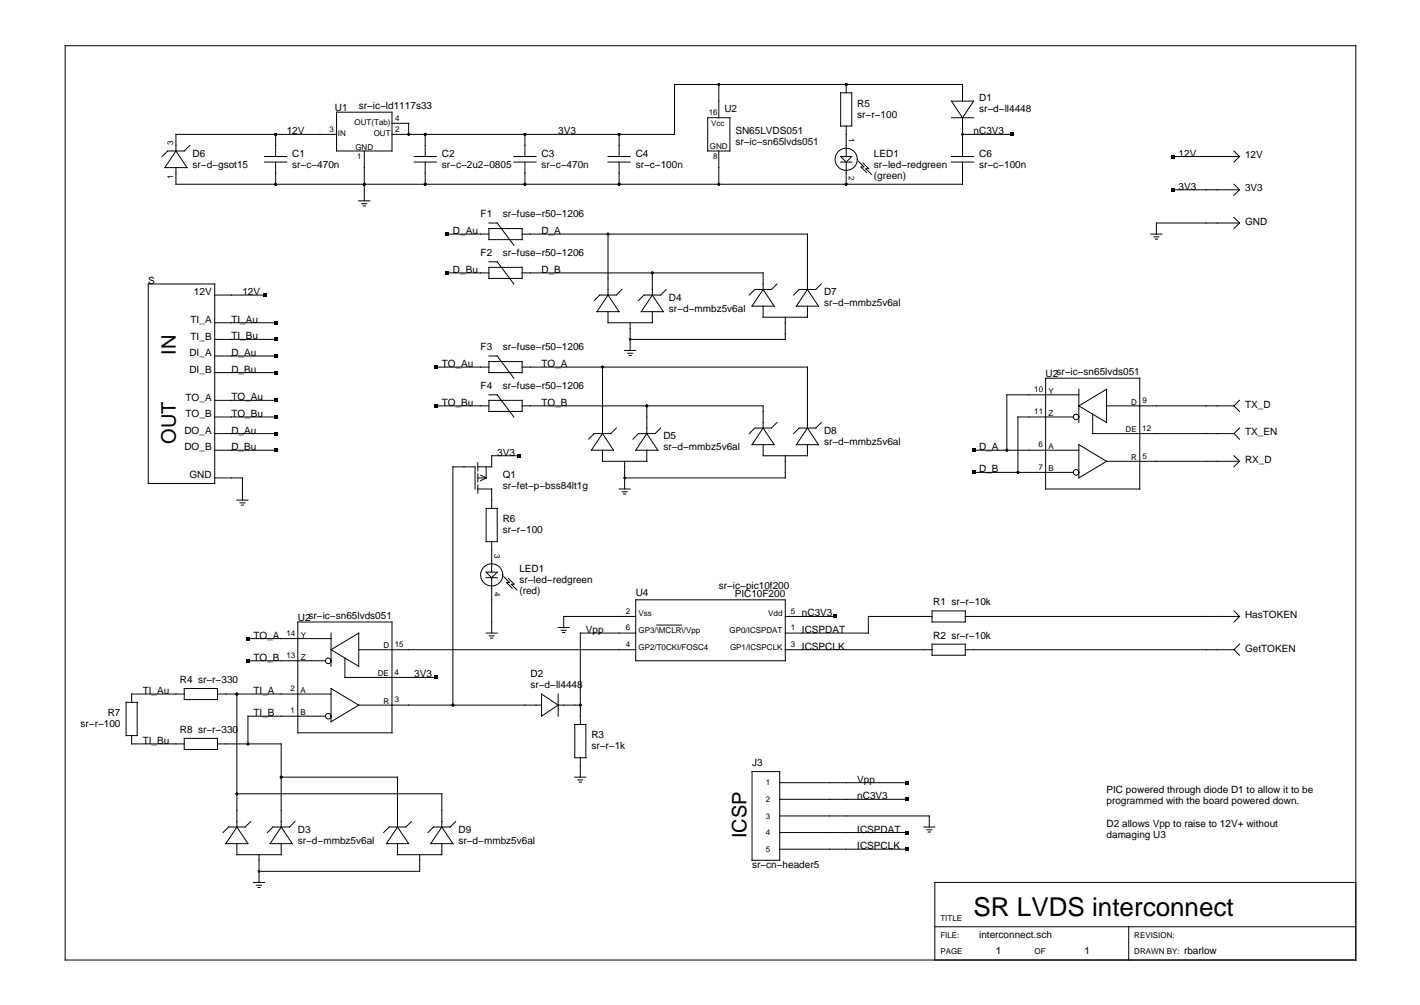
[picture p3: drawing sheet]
<svg xmlns="http://www.w3.org/2000/svg" width="297mm" height="210mm" viewBox="0 0 297 210" stroke-linecap="round" stroke-linejoin="round" font-family="sans-serif">
<g fill="none" stroke="#000" stroke-width=".21">
<path d="M13.6 9.5h269.7v191h-269.7zM150.2 17.6v7M175.6 19.4h2.4v6.9h-2.4zM176.8 17.6v1.8M36.8 31.5l2.3 3.5h-4.7zM39.7 30.4l-1.2 1.1h-3.5l-1.1 1.2M55.3 32.7h4.6M55.3 33.9h4.6M57.6 28.1v4.6M57.6 33.9v4.6M70.3 28.1h-33.5v3.4M70.3 23.4h11.6v8.1h-11.6z"/>
<path d="M76.1 31.5v10.5M81.9 25.7h3.5v2.4M86.5 32.7h4.7M86.5 33.9h4.7M88.8 28.1v4.6M88.8 33.9v4.6M107.4 32.7h4.6M107.4 33.9h4.6M109.7 28.1v4.6M109.7 33.9v4.6M127 32.7h4.7M127 33.9h4.7"/>
<path d="M129.3 28.1v4.6M129.3 33.9v4.6M147.9 24.6h4.6v6.9h-4.6zM150.2 31.5v7M175.6 32.7h2.4l-1.2 1.2zM175.6 33.9h2.4M176.8 26.3v6.4M176.8 33.9v4.6M179.3 33.7l1.2 1.1-.6 .1 1.2 1.1M180.3 34l1.2 1.2-.6 .1 1.2 1.1M198.8 32.7h4.6M198.8 33.9h4.6"/>
<path d="M198.8 21.1h4.6l-2.3 3.5zM198.8 24.6h4.6M201.1 33.9v4.6h-164.3v-3.5M201.1 21.1v-3.5h-60.2v10.5h-59M201.1 28.1h10.4M201.1 24.6v8.1M245.1 32.7h13.9M245.1 39.6h13.9M257.8 31.5l1.2 1.2M257.8 38.5l1.2 1.1M259 32.7l-1.2 1.2M259 39.6l-1.2 1.2"/>
<path d="M31 59.3h13.9v41.7h-13.9zM75 42h2.3M75.6 42.5h1M75.9 43h.4M93.5 48.9h8.7M93.5 57h8.7M102.2 46.6h1.7l3.5 4.6M102.2 47.7h6.9v2.4h-6.9zM102.2 55.8h6.9v2.4h-6.9zM102.2 54.7h1.7l3.5 4.6M109.1 48.9h59.6v11.6M109.1 57h50.3v3.5"/>
<path d="M127 48.9v12.7M136.3 57v4.6M162.3 59.3l-1.1 1.2h-3.5l-1.2 1.1M171.6 59.3l-1.2 1.2h-3.4l-1.2 1.1M240.5 48.9h2.3M241.1 49.5h1M241.4 49.9h.4M257.8 45.4l1.2 1.2M259 46.6h-17.4v2.3M259 46.6l-1.2 1.1M44.9 67.4h12.7M44.9 70.9h12.7"/>
<path d="M44.9 74.4h12.7M44.9 77.8h12.7M44.9 61.6h10.4M91.2 76.7h11M102.2 74.4h1.7l3.5 4.6M102.2 75.5h6.9v2.3h-6.9zM109.1 76.7h59.6v12.7M125.9 76.7v13.9M127 65.1v2.3h9.3v-2.3M127 61.6l2.3 3.5h-4.6zM129.9 60.5l-1.1 1.1h-3.5l-1.2 1.2M130.5 73.2h2.3"/>
<path d="M131.1 73.8h1.1M131.4 74.2h.5M131.7 67.4v5.8M136.3 61.6l2.3 3.5h-4.6zM139.2 60.5l-1.2 1.1h-3.4l-1.2 1.2M159.4 60.5l2.4 3.4h-4.7zM159.4 63.9v2.4h9.3v-2.4M164.1 66.3v4.6h-32.4M168.7 60.5l2.3 3.4h-4.6zM218.5 79h19.6v23.1h-19.6zM44.9 90.6h12.7M44.9 83.6h12.7"/>
<path d="M44.9 87.1h12.7M44.9 94h12.7M44.9 99.8h5.7v4.6M91.2 84.8h11M99.8 99.8h1.8M99.8 96.6v1.8M99.8 99v1.7M100.4 99.2l1.2 .6M101.6 97.5v2.3M101.6 99.8l-1.2 .6M102.2 83.6h6.9v2.3h-6.9zM102.2 82.5h1.7l3.5 4.6"/>
<path d="M108.5 95.2h-5.8v2.3h-2.9M109.1 84.8h50.3v4.6M125.9 94v2.3h9.2v-2.3M125.9 90.6l2.3 3.4h-4.6zM128.8 89.4l-1.2 1.2h-3.5l-1.1 1.1M130.5 96.3v5.8M135.1 90.6l2.3 3.4h-4.6zM135.1 84.8v5.8M138 89.4l-1.1 1.2h-3.5l-1.2 1.1M159.4 92.9v2.3h9.3v-2.3M159.4 89.4l2.4 3.5h-4.7zM162.3 88.2l-1.1 1.2h-3.5l-1.2 1.2"/>
<path d="M164.1 95.2v4.6h-33.6M168.7 89.4l2.3 3.5h-4.6zM171.6 88.2l-1.2 1.2h-3.4l-1.2 1.2M203.4 94h22M203.4 98.7h20.9M224.3 87.1h-11.6v11.6M225.4 82.5h-15v11.5M225.4 84.8l5.8-3.5v6.9zM225.4 81.3v6.9M225.4 92.9l5.8 3.4-5.8 3.5zM228.3 86.5v4.1h29.5M231.2 84.8h26.6"/>
<path d="M231.2 96.3h27.8M257.8 90.6l1.2 1.1M257.8 84.8l1.2 1.1M257.8 95.2l1.2 1.1M259 89.4l-1.2 1.2M259 83.6l-1.2 1.2M259 96.3l-1.2 1.2M49.5 104.4h2.3M50.1 105h1.1M50.4 105.5h.5M99.3 102.1v-4.6h-4.7v49.8M99.8 102.1h2.9v4.1"/>
<path d="M99.8 101.3v1.7M101.6 106.2h2.3v6.9h-2.3zM101.6 119.5h2.3l-1.2 1.2zM102.7 113.1v6.4M129.3 102.1h2.4M130 102.7h1M130.3 103.2h.4M51.8 138h16.2M51.8 133.4h17.4M62.2 129.9h19.7v23.2h-19.7zM69.2 135.7l5.8-3.5v7zM69.2 132.2v7"/>
<path d="M72.1 137.4v4.1h19.1M75 135.7h57.8M101.6 132.2h2.3M101.6 120.7h2.3M102.2 132.8h1.1M102.5 133.3h.5M102.7 120.7v11.5M105.3 120.5l1.1 1.1-.6 .1 1.2 1.1M106.2 120.8l1.2 1.2-.6 .1 1.2 1.1M116.6 131.1h2.3M117.3 131.6h1M117.5 132.1h.5"/>
<path d="M132.8 125.3h31.3v12.7h-31.3zM132.8 128.8h-15v2.3M132.8 132.2h-11.6v19.1M137.2 130.6h5.2M164.1 128.8h10.4M164.1 135.7h30.6M194.7 128.8h-13.3v3.4h-17.3M194.7 127.6h7v2.3h-7zM194.7 134.5h7v2.4h-7zM201.7 128.8h57.3M201.7 135.7h56.1M257.8 135.7l1.2 1.2"/>
<path d="M257.8 127.6l1.2 1.2M259 134.5l-1.2 1.2M259 128.8l-1.2 1.1M26.3 146.7h2.4v6.9h-2.4zM27.5 153.6v1.8h11M38.5 145h-11v1.7M38.5 143.8h6.9v2.3h-6.9zM38.5 154.2h6.9v2.3h-6.9zM45.4 145h23.8M45.4 155.4h13.4v17.3M49.5 145v27.7M68 149.6h-16.2v5.8"/>
<path d="M69.2 143.8l5.8 3.5-5.8 3.4zM75 147.3h38.1M113.1 145l3.5 2.3-3.5 2.3zM116.6 147.3h4.6M116.6 145v4.6M120.1 151.3h2.3v7h-2.3zM121.2 158.3v4M49.5 172.7l2.3 3.5h-4.6zM49.5 176.2v2.3h9.3v-2.3M49.5 165.8h42.8v6.9M52.4 171.6l-1.2 1.1h-3.4l-1.2 1.2M54.1 178.5v5.8"/>
<path d="M58.8 162.3h24.3v10.4M58.8 172.7l2.3 3.5h-4.7zM61.6 171.6l-1.1 1.1h-3.5l-1.1 1.2M83.1 172.7l2.3 3.5h-4.7zM83.1 176.2v2.3h9.2v-2.3M85.9 171.6l-1.1 1.1h-3.5l-1.1 1.2M87.7 178.5v3.5h-33.6M92.3 172.7l2.3 3.5h-4.6zM95.2 171.6l-1.2 1.1h-3.4l-1.2 1.2M120.1 162.3h2.3M120.7 162.9h1.1M121 163.4h.5"/>
<path d="M157.1 161.2h5.8v18.5h-5.8zM162.9 166.9h26.6M162.9 173.9h26.6M162.9 163.5h26.6M162.9 170.4h31.3v2.3M162.9 177.4h26.6M193 172.7h2.3M193.6 173.3h1.1M193.9 173.8h.5M53 184.3h2.3M53.6 184.9h1M53.9 185.3h.5"/>
<path d="M195.3 193.6h88M235.8 193.6v6.9M283.3 184.3h-88v16.2"/>
<circle cx="176.8" cy="33.3" r="2.31"/>
<circle cx="224.8" cy="87.1" r=".58"/>
<circle cx="224.8" cy="98.7" r=".58"/>
<circle cx="68.6" cy="138" r=".58"/>
<circle cx="102.7" cy="120.1" r="2.31"/>
<circle cx="68.6" cy="149.6" r=".58"/>
</g>
<g fill="#000">
<path d="M211.2 27.7h.7v.7h-.7zM244.7 32.3h.7v.7h-.7zM244.7 39.3h.7v.7h-.7zM93.1 48.5h.7v.7h-.7zM93.1 56.6h.7v.7h-.7zM54.9 61.3h.7v.7h-.7zM57.2 67.1h.7v.7h-.7zM57.2 70.5h.7v.7h-.7zM57.2 74h.7v.7h-.7zM57.2 77.5h.7v.7h-.7zM90.8 76.3h.7v.7h-.7zM57.2 83.3h.7v.7h-.7z"/>
<path d="M57.2 86.7h.7v.7h-.7zM57.2 90.2h.7v.7h-.7zM57.2 93.7h.7v.7h-.7zM90.8 84.4h.7v.7h-.7zM108.2 94.8h.7v.7h-.7zM203.1 93.7h.7v.7h-.7zM203.1 98.3h.7v.7h-.7zM51.5 133h.7v.7h-.7zM51.5 137.7h.7v.7h-.7zM174.1 128.4h.7v.7h-.7zM90.8 141.1h.7v.7h-.7zM189.2 163.1h.7v.7h-.7z"/>
<path d="M189.2 166.6h.7v.7h-.7zM189.2 173.5h.7v.7h-.7zM189.2 177h.7v.7h-.7z"/>
<circle cx="150.2" cy="17.6" r=".29"/>
<circle cx="176.8" cy="17.6" r=".29"/>
<circle cx="57.6" cy="28.1" r=".29"/>
<circle cx="57.6" cy="38.5" r=".29"/>
<circle cx="76.1" cy="38.5" r=".29"/>
<circle cx="85.4" cy="28.1" r=".29"/>
<circle cx="88.8" cy="28.1" r=".29"/>
<circle cx="88.8" cy="38.5" r=".29"/>
<circle cx="109.7" cy="28.1" r=".29"/>
<circle cx="109.7" cy="38.5" r=".29"/>
<circle cx="129.3" cy="28.1" r=".29"/>
<circle cx="129.3" cy="38.5" r=".29"/>
<circle cx="150.2" cy="38.5" r=".29"/>
<circle cx="176.8" cy="38.5" r=".29"/>
<circle cx="201.1" cy="28.1" r=".29"/>
<circle cx="127" cy="48.9" r=".29"/>
<circle cx="136.3" cy="57" r=".29"/>
<circle cx="125.9" cy="76.7" r=".29"/>
<circle cx="131.7" cy="70.9" r=".29"/>
<circle cx="130.5" cy="99.8" r=".29"/>
<circle cx="135.1" cy="84.8" r=".29"/>
<circle cx="210.4" cy="94" r=".29"/>
<circle cx="212.7" cy="98.7" r=".29"/>
<circle cx="49.5" cy="145" r=".29"/>
<circle cx="51.8" cy="155.4" r=".29"/>
<circle cx="94.6" cy="147.3" r=".29"/>
<circle cx="121.2" cy="147.3" r=".29"/>
<circle cx="49.5" cy="165.8" r=".29"/>
<circle cx="58.8" cy="162.3" r=".29"/>
<circle cx="54.1" cy="182" r=".29"/>
</g>
<text font-size="5.4" x="203.4" y="191.2">SR LVDS interconnect</text>
<g font-size="4.2">
<text x="36.8" y="74.1" transform="rotate(-90 36.8 74.1)">IN</text>
<text x="36.8" y="92.7" transform="rotate(-90 36.8 92.7)">OUT</text>
<text x="156" y="175" transform="rotate(-90 156 175)">ICSP</text>
</g>
<g font-size="2.1">
<text x="70" y="23.1">U1</text>
<text x="75" y="22.9">sr−ic−ld1117s33</text>
<text x="151.3" y="23.4">U2</text>
<text x="179.1" y="22.3">R5</text>
<text x="204.6" y="21.1">D1</text>
<text x="204.6" y="23.4">sr−d−ll4448</text>
<text x="59.9" y="28.1">12V</text>
<text x="116.6" y="28.1">3V3</text>
<text x="153.7" y="28.1">SN65LVDS051</text>
<text x="179.1" y="24.6">sr−r−100</text>
<text x="203.4" y="28.1">nC3V3</text>
<text x="40.2" y="32.7">D6</text>
<text x="40.2" y="35">sr−d−gsot15</text>
<text x="61.1" y="32.7">C1</text>
<text x="61.1" y="35">sr−c−470n</text>
<text x="92.3" y="32.7">C2</text>
<text x="92.3" y="35">sr−c−2u2−0805</text>
<text x="113.1" y="32.7">C3</text>
<text x="113.1" y="35">sr−c−470n</text>
<text x="132.8" y="32.7">C4</text>
<text x="132.8" y="35">sr−c−100n</text>
<text x="153.7" y="30.4">sr−ic−sn65lvds051</text>
<text x="182.6" y="32.7">LED1</text>
<text x="182.6" y="35">sr−led−redgreen</text>
<text x="204.6" y="32.7">C6</text>
<text x="204.6" y="35">sr−c−100n</text>
<text x="246.2" y="32.7">12V</text>
<text x="260.1" y="33.1">12V</text>
<text x="182.6" y="37.3">(green)</text>
<text x="246.2" y="39.6">3V3</text>
<text x="260.1" y="40">3V3</text>
<text x="100.4" y="45.4">F1</text>
<text x="105" y="45.4">sr−fuse−r50−1206</text>
<text x="260.1" y="47">GND</text>
<text x="94.6" y="48.9">D_Au</text>
<text x="100.4" y="53.5">F2</text>
<text x="105" y="53.5">sr−fuse−r50−1206</text>
<text x="113.1" y="48.9">D_A</text>
<text x="31" y="59.3">S</text>
<text x="94.6" y="57">D_Bu</text>
<text x="113.1" y="57">D_B</text>
<text x="40.5" y="61.7">12V</text>
<text x="50.6" y="61.6">12V</text>
<text x="139.8" y="62.8">D4</text>
<text x="139.8" y="65.1">sr−d−mmbz5v6al</text>
<text x="172.2" y="61.6">D7</text>
<text x="172.2" y="63.9">sr−d−mmbz5v6al</text>
<text x="39.8" y="67.5">TI_A</text>
<text x="39.8" y="70.9">TI_B</text>
<text x="48.3" y="67.4">TI_Au</text>
<text x="48.3" y="70.9">TI_Bu</text>
<text x="39.6" y="74.4">DI_A</text>
<text x="39.6" y="77.9">DI_B</text>
<text x="48.3" y="74.4">D_Au</text>
<text x="48.3" y="77.8">D_Bu</text>
<text x="92.3" y="76.7">TO_Au</text>
<text x="100.4" y="73.2">F3</text>
<text x="105" y="73.2">sr−fuse−r50−1206</text>
<text x="113.1" y="76.7">TO_A</text>
<text x="38.8" y="83.7">TO_A</text>
<text x="48.3" y="83.6">TO_Au</text>
<text x="100.4" y="81.3">F4</text>
<text x="105" y="81.3">sr−fuse−r50−1206</text>
<text x="218.5" y="78.7">U2sr−ic−sn65lvds051</text>
<text x="38.8" y="87.1">TO_B</text>
<text x="48.3" y="87.1">TO_Bu</text>
<text x="92.3" y="84.8">TO_Bu</text>
<text x="113.1" y="84.8">TO_B</text>
<text x="260.1" y="85.1">TX_D</text>
<text x="38.5" y="90.6">DO_A</text>
<text x="38.5" y="94.1">DO_B</text>
<text x="48.3" y="90.6">D_Au</text>
<text x="48.3" y="94">D_Bu</text>
<text x="103.9" y="95.2">3V3</text>
<text x="138.6" y="91.7">D5</text>
<text x="138.6" y="94">sr−d−mmbz5v6al</text>
<text x="172.2" y="90.6">D8</text>
<text x="172.2" y="92.9">sr−d−mmbz5v6al</text>
<text x="204.6" y="94">D_A</text>
<text x="260.1" y="90.9">TX_EN</text>
<text x="39.6" y="99.9">GND</text>
<text x="105" y="99.8">Q1</text>
<text x="204.6" y="98.7">D_B</text>
<text x="260.1" y="96.7">RX_D</text>
<text x="105" y="102.1">sr−fet−p−bss84lt1g</text>
<text x="105" y="109.1">R6</text>
<text x="105" y="111.4">sr−r−100</text>
<text x="108.5" y="119.5">LED1</text>
<text x="108.5" y="121.8">sr−led−redgreen</text>
<text x="108.5" y="124.1">(red)</text>
<text x="132.8" y="124.5">U4</text>
<text x="150.2" y="123">sr−ic−pic10f200</text>
<text x="153.5" y="124.7">PIC10F200</text>
<text x="62.2" y="129.6">U2sr−ic−sn65lvds051</text>
<text x="167.5" y="128.8">nC3V3</text>
<text x="195" y="126.4">R1 sr−r−10k</text>
<text x="260.1" y="129.1">HasTOKEN</text>
<text x="53" y="133.4">TO_A</text>
<text x="122.4" y="132.2">Vpp</text>
<text x="167.5" y="132.2">ICSPDAT</text>
<text x="167.5" y="135.7">ICSPCLK</text>
<text x="195" y="133.4">R2 sr−r−10k</text>
<text x="260.1" y="136.1">GetTOKEN</text>
<text x="37.6" y="142.6">R4 sr−r−330</text>
<text x="53" y="138">TO_B</text>
<text x="86.5" y="141.5">3V3</text>
<text x="110.8" y="141.5">D2</text>
<text x="110.8" y="143.8">sr−d−ll4448</text>
<text x="22.5" y="149.6">R7</text>
<text x="29.8" y="145">TI_Au</text>
<text x="53" y="145">TI_A</text>
<text x="53" y="149.6">TI_B</text>
<text x="16.8" y="151.9">sr−r−100</text>
<text x="29.8" y="155.4">TI_Bu</text>
<text x="37.6" y="153.1">R8 sr−r−330</text>
<text x="123.6" y="154.2">R3</text>
<text x="123.6" y="156.5">sr−r−1k</text>
<text x="157.1" y="160">J3</text>
<text x="179.1" y="163.5">Vpp</text>
<text x="179.1" y="166.9">nC3V3</text>
<text x="231.2" y="165.7">PIC powered through diode D1 to allow it to be</text>
<text x="62.2" y="173.9">D3</text>
<text x="95.8" y="173.9">D9</text>
<text x="179.1" y="173.9">ICSPDAT</text>
<text x="231.2" y="168">programmed with the board powered down.</text>
<text x="231.2" y="172.7">D2 allows Vpp to raise to 12V+ without</text>
<text x="62.2" y="176.2">sr−d−mmbz5v6al</text>
<text x="95.8" y="176.2">sr−d−mmbz5v6al</text>
<text x="179.1" y="177.4">ICSPCLK</text>
<text x="231.2" y="175">damaging U3</text>
<text x="157.1" y="181.2">sr−cn−header5</text>
<text x="204.6" y="195.9">interconnect.sch</text>
<text x="208" y="199.4">1</text>
<text x="226.6" y="199.4">1</text>
<text x="247.4" y="199.4">rbarlow</text>
</g>
<g font-size="1.7">
<text x="68.8" y="27.5">3</text>
<text x="70.6" y="28.5">IN</text>
<text x="74.1" y="26.2">OUT(Tab)</text>
<text x="78.1" y="28.5">OUT</text>
<text x="82.5" y="25.2">4</text>
<text x="82.5" y="27.5">2</text>
<text x="148.1" y="24">16</text>
<text x="148.6" y="26.4">Vcc</text>
<text x="177.4" y="28.9" transform="rotate(90 177.4 28.9)">1</text>
<text x="36.2" y="30.4" transform="rotate(-90 36.2 30.4)">3</text>
<text x="74.3" y="31.2">GND</text>
<text x="74.6" y="33.3">1</text>
<text x="148.3" y="31.1">GND</text>
<text x="149" y="33.3">8</text>
<text x="36.2" y="37.3" transform="rotate(-90 36.2 37.3)">1</text>
<text x="177.4" y="36.7" transform="rotate(90 177.4 36.7)">2</text>
<text x="216.1" y="81.9">10</text>
<text x="219.1" y="82.2">Y</text>
<text x="216.1" y="86.6">11</text>
<text x="219.1" y="86.9">Z</text>
<text x="236.4" y="84.5">D</text>
<text x="238.7" y="84.2">9</text>
<text x="217" y="93.5">6</text>
<text x="219" y="93.7">A</text>
<text x="235.2" y="90.3">DE</text>
<text x="238.7" y="90">12</text>
<text x="238.7" y="95.8">5</text>
<text x="217" y="98.1">7</text>
<text x="219" y="98.4">B</text>
<text x="236.4" y="96.1">R</text>
<text x="103.3" y="115.7" transform="rotate(90 103.3 115.7)">3</text>
<text x="103.3" y="123.5" transform="rotate(90 103.3 123.5)">4</text>
<text x="130.7" y="131.6">6</text>
<text x="130.7" y="128.2">2</text>
<text x="133.4" y="128.8">Vss</text>
<text x="160.5" y="128.8">Vdd</text>
<text x="165.2" y="128.2">5</text>
<text x="165.2" y="131.6">1</text>
<text x="59.8" y="132.9">14</text>
<text x="59.8" y="137.5">13</text>
<text x="62.9" y="133.2">Y</text>
<text x="62.9" y="137.8">Z</text>
<text x="80.1" y="135.4">D</text>
<text x="82.5" y="135.1">15</text>
<text x="130.7" y="135.1">4</text>
<text x="133.4" y="132.2">GP3/\MCLR\/Vpp</text>
<text x="133.4" y="135.7">GP2/T0CKI/FOSC4</text>
<text x="152.4" y="132.2">GP0/ICSPDAT</text>
<text x="152.5" y="135.7">GP1/ICSPCLK</text>
<text x="165.2" y="135.1">3</text>
<text x="78.9" y="141.3">DE</text>
<text x="82.4" y="141">4</text>
<text x="60.7" y="149">1</text>
<text x="60.7" y="144.4">2</text>
<text x="62.8" y="149.3">B</text>
<text x="62.8" y="144.7">A</text>
<text x="80.1" y="147">R</text>
<text x="82.5" y="146.7">3</text>
<text x="160" y="167.5">2</text>
<text x="160" y="164.1">1</text>
<text x="160" y="171">3</text>
<text x="160" y="174.5">4</text>
<text x="160" y="177.9">5</text>
<text x="196.5" y="195.9">FILE:</text>
<text x="196.5" y="192.4">TITLE</text>
<text x="237" y="195.9">REVISION:</text>
<text x="196.5" y="199.4">PAGE</text>
<text x="216.1" y="199.4">OF</text>
<text x="237" y="199.4">DRAWN BY:</text>
</g>
</svg>
